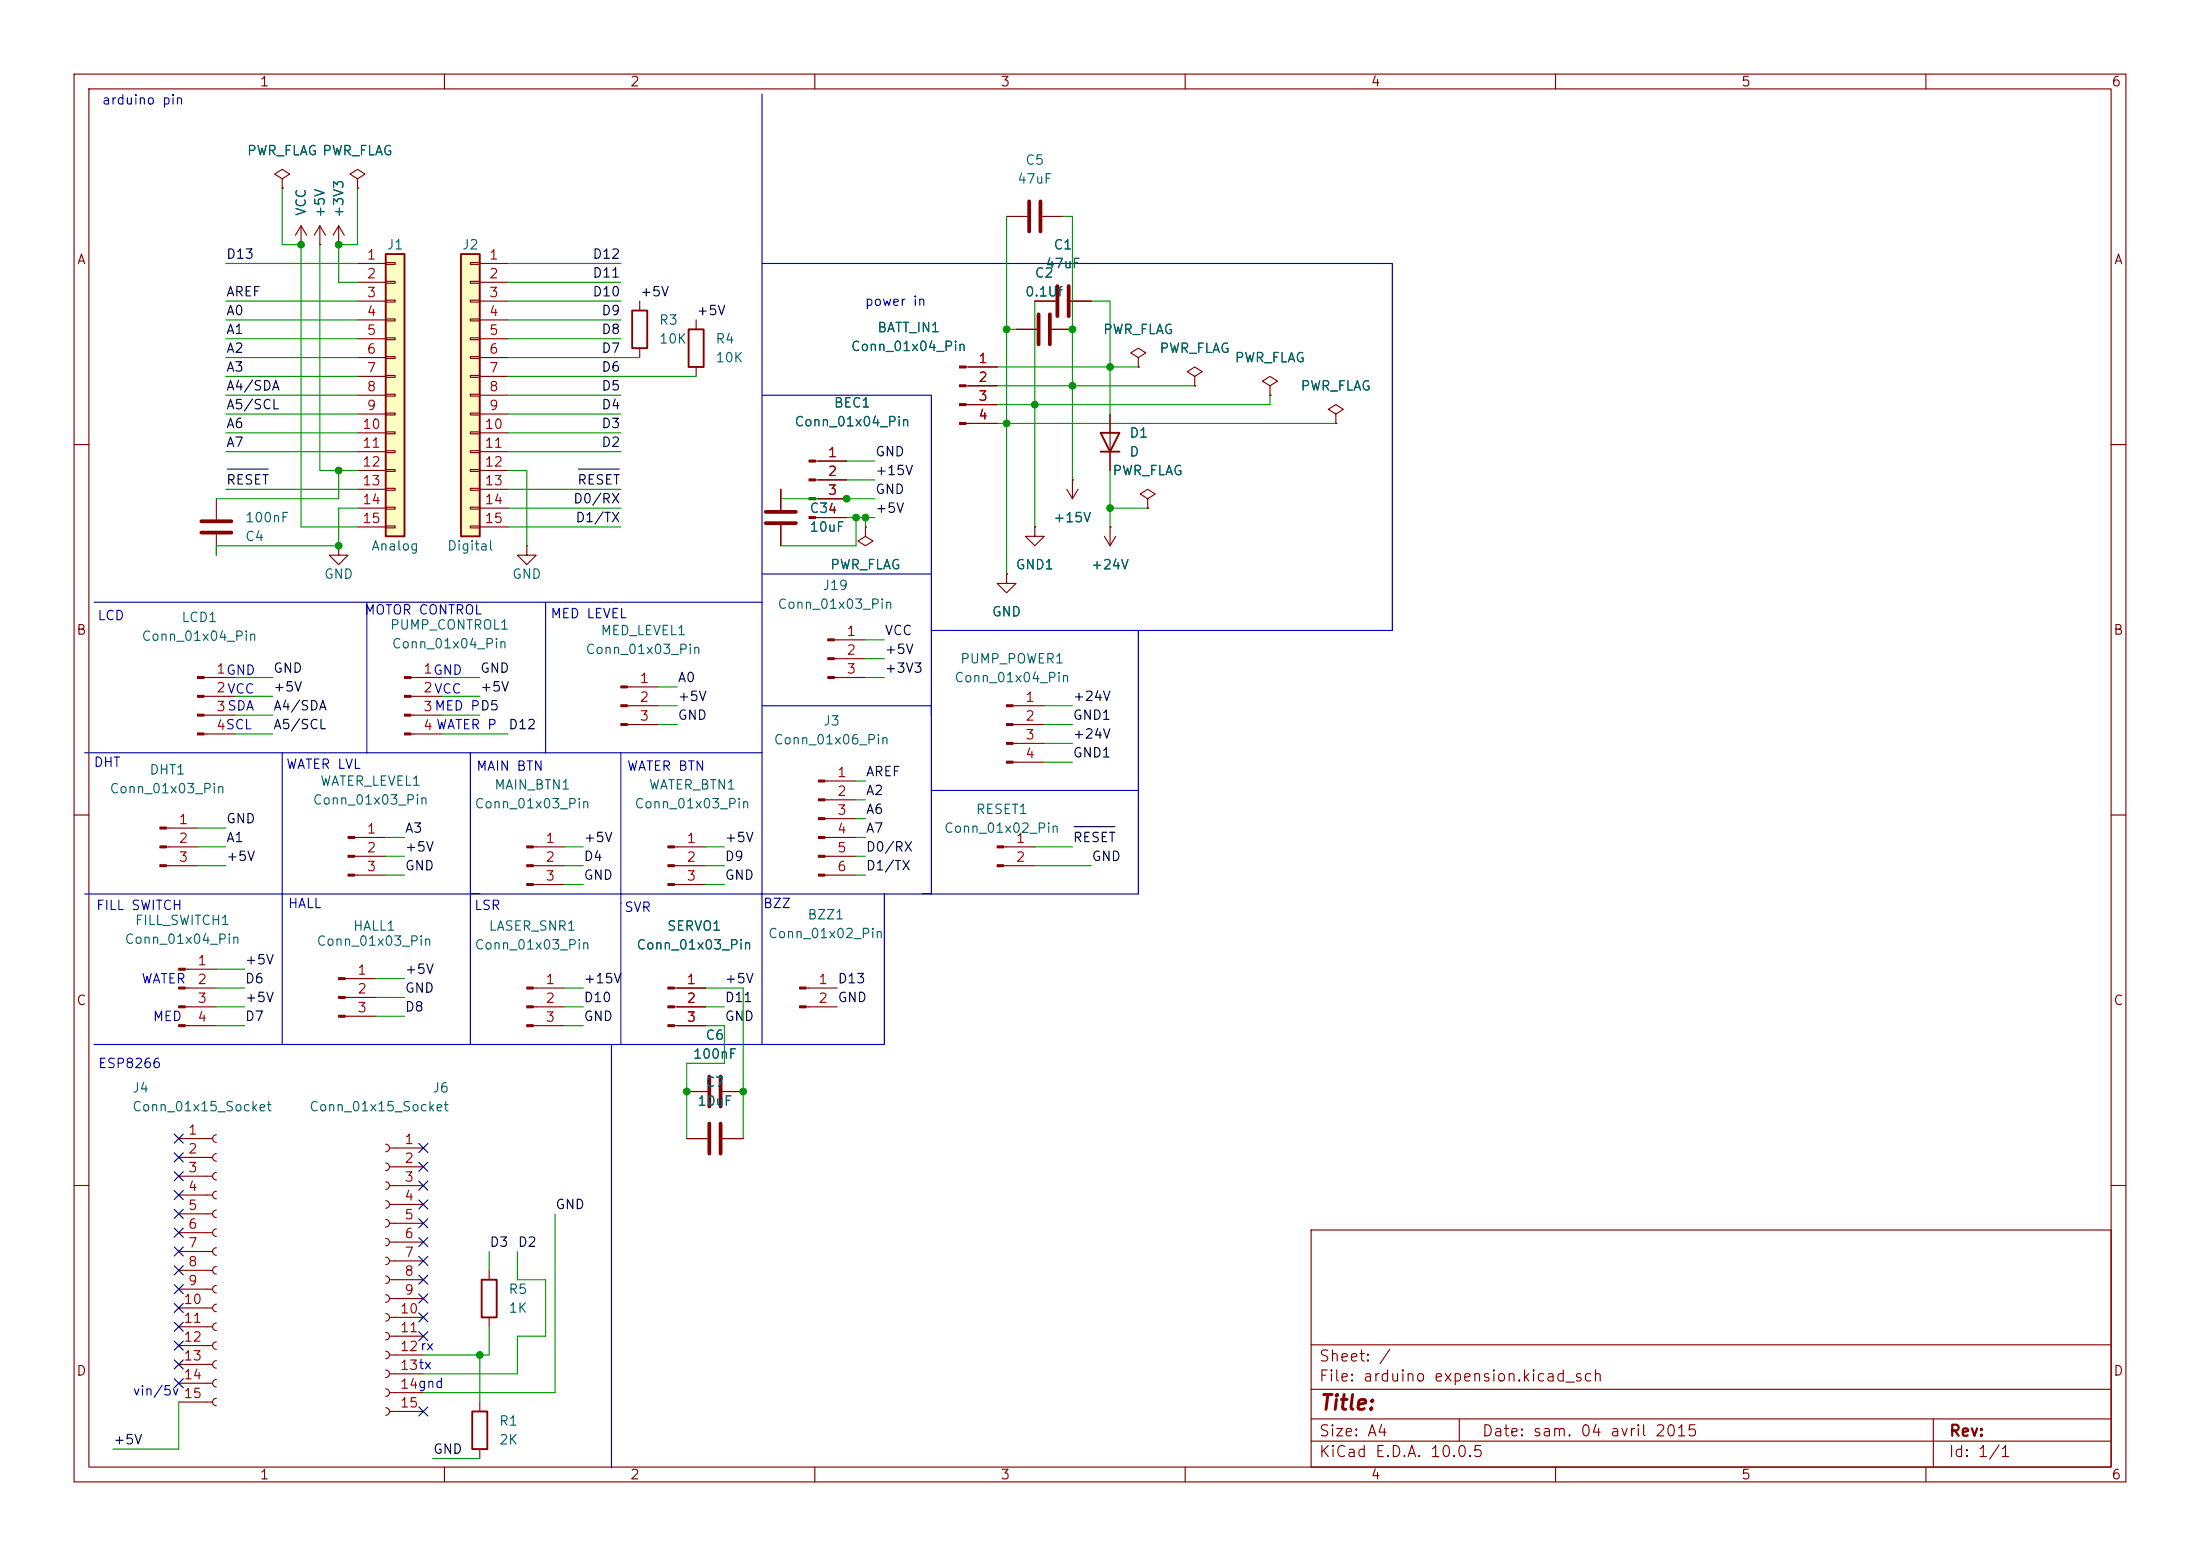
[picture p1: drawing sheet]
<svg xmlns="http://www.w3.org/2000/svg" width="297mm" height="210mm" viewBox="0 0 297 210" stroke-linecap="round" stroke-linejoin="round" font-family="sans-serif">
<g fill="none" stroke="#840000" stroke-width=".15">
<path d="M10 10h277v190h-277zM12 12h273v186h-273zM60 10v2M110 10v2M160 10v2M210 10v2M260 10v2M161.3 50.8l1-.6-1-.7-1 .7 1 .6v1.3M161.3 52.1h.1M171.4 52.1l1.1-.7-1.1-.6-1 .6 1 .7v1.2M171.4 53.3h.1M10 60h2"/>
<path d="M285 60h2M136.8 95.3h4.2M136.8 97.8h4.2M10 110h2M72 114.3h4.2M72 116.8h4.2M72 119.4h4.2M91 114.3h4.2M91 116.8h4.2M91 119.4h4.2M136.8 100.3h4.2M136.8 102.9h4.2"/>
<path d="M285 110h2M10 160h2M177 166h108v32h-108zM285 160h2M60 198v2M110 198v2M160 198v2M177 194.5h108M177 191.5h108M177 187.5h108M177 181.5h108M197 191.5v3"/>
<path d="M210 198v2M260 198v2M261 191.5v6.5"/>
</g>
<g fill="#840000" stroke="#840000" stroke-width=".15">
<path d="M71.1 114.2h.9v.2h-.9z"/>
<path d="M71.1 116.7h.9v.3h-.9z"/>
<path d="M71.1 119.3h.9v.2h-.9z"/>
<path d="M135.9 95.1h.9v.3h-.9z"/>
<path d="M135.9 97.7h.9v.2h-.9z"/>
<path d="M135.9 100.2h.9v.3h-.9z"/>
<path d="M135.9 102.7h.9v.3h-.9z"/>
<path d="M90.2 114.2h.8v.2h-.8z"/>
<path d="M90.2 116.7h.8v.3h-.8z"/>
<path d="M90.2 119.3h.8v.2h-.8z"/>
</g>
<path d="M62.2 34.3h2.6v38.1h-2.6z" fill="#ffffc2"/>
<path d="M62.2 34.3h2.6v38.1h-2.6zM85.3 41.9h2.1v5.1h-2.1zM93 44.5h2v5h-2zM148.6 58.4h2.5l-1.2 2.6zM148.6 61h2.5M63.8 190.5h2v5.1h-2z" fill="none" stroke="#840000" stroke-width=".25"/>
<g fill="none" stroke="#840000" stroke-width=".15">
<path d="M38.1 24.1l1-.6-1-.6-1 .6 1 .6v1.3M38.1 25.4h.1M40.6 33h.1M40.6 30.5l-.7 1.3M40.6 30.5l.8 1.3M40.6 30.5v2.5M43.2 33h.1M43.2 30.5l-.8 1.3M43.2 30.5l.7 1.3M43.2 30.5v2.5M45.7 33h.1M45.7 30.5l-.7 1.3"/>
<path d="M45.7 30.5l.8 1.3M45.7 30.5v2.5M48.3 24.1l1-.6-1-.6-1.1 .6 1.1 .6v1.3M48.3 25.4h.1M63.5 35.4h1.3v.3h-1.3zM63.5 38h1.3v.2h-1.3zM64.8 35.6h3.8M64.8 38.1h3.8M63.5 40.5h1.3v.3h-1.3zM63.5 43.1h1.3v.2h-1.3zM63.5 45.6h1.3v.2h-1.3zM63.5 48.1h1.3v.3h-1.3z"/>
<path d="M63.5 50.7h1.3v.2h-1.3zM63.5 53.2h1.3v.3h-1.3zM63.5 55.8h1.3v.2h-1.3zM63.5 58.3h1.3v.2h-1.3zM64.8 40.6h3.8M64.8 43.2h3.8M64.8 45.7h3.8M64.8 48.3h3.8M64.8 50.8h3.8M64.8 53.3h3.8M64.8 55.9h3.8M64.8 58.4h3.8"/>
<path d="M86.4 40.6v1.3M86.4 47v1.3M94 43.2v1.3M94 49.5v1.3M130.4 49.5h4.2M130.4 52.1h4.2M130.4 54.6h4.2M130.4 57.2h4.2M137.2 44.5h2.8M142 44.5h2.8M149.9 55.9v7.6M153.7 48.3l1-.7-1-.6-1 .6 1 .7v1.2"/>
<path d="M153.7 49.5h.1M180.3 55.9l1.1-.7-1.1-.6-1 .6 1 .7v1.3M180.3 57.2h.1M29.2 67.3v2.8M29.2 72.1v2.8M45.7 73.7v1.2h1.3l-1.3 1.3-1.3-1.3h1.3M45.7 73.7h.1M63.5 60.8h1.3v.3h-1.3zM63.5 63.4h1.3v.2h-1.3zM63.5 65.9h1.3v.3h-1.3zM63.5 68.5h1.3v.2h-1.3zM63.5 71h1.3v.2h-1.3z"/>
<path d="M64.8 61h3.8M64.8 63.5h3.8M64.8 66h3.8M64.8 68.6h3.8M64.8 71.1h3.8M71.1 73.7v1.2h1.3l-1.3 1.3-1.3-1.3h1.3M71.1 73.7h.1M105.4 66v2.8M105.4 70.9v2.8M116.8 71.1v1.3l-1 .6 1 .7 1.1-.7-1.1-.6M116.8 71.1h.1M135.9 77.5v1.2h1.3l-1.3 1.3-1.3-1.3h1.3"/>
<path d="M135.9 77.5h.1M139.7 71.1v1.3h1.3l-1.3 1.3-1.3-1.3h1.3M139.7 71.1h.1M149.1 72.4l.8 1.3M149.9 71.1h.1M149.9 71.1v2.6M150.6 72.4l-.7 1.3M154.9 67.3l1.1-.6-1.1-.7-1 .7 1 .6v1.3M154.9 68.6h.1M27.5 91.4h4.2M27.5 94h4.2M27.5 96.5h4.2"/>
<path d="M27.5 99.1h4.2M55.5 91.4h4.2M55.5 94h4.2M55.5 96.5h4.2M55.5 99.1h4.2M84.7 92.7h4.2M84.7 95.3h4.2M84.7 97.8h4.2M112.6 91.4h4.2M112.6 86.4h4.2M112.6 88.9h4.2M22.5 114.3h4.2"/>
<path d="M22.5 116.8h4.2M22.5 111.8h4.2M47.9 113h4.2M47.9 115.6h4.2M47.9 118.1h4.2M111.4 105.4h4.2M111.4 108h4.2M111.4 110.5h4.2M111.4 113h4.2M111.4 115.6h4.2M111.4 118.1h4.2M135.5 114.3h4.2"/>
<path d="M135.5 116.8h4.2M25 133.4h4.2M25 135.9h4.2M25 138.4h4.2M25 130.8h4.2M46.6 132.1h4.2M46.6 134.6h4.2M46.6 137.2h4.2M72 133.4h4.2M72 135.9h4.2M72 138.4h4.2M91 133.4h4.2"/>
<path d="M91 135.9h4.2M91 138.4h4.2M108.8 133.4h4.2M108.8 135.9h4.2M24.1 153.7h4.6M24.1 156.2h4.6M24.1 158.8h4.6M29.2 153.2a.51 .51 0 0 0-.5 .5 .51 .51 0 0 0 .5 .5M29.2 155.7a.51 .51 0 0 0-.5 .5 .51 .51 0 0 0 .5 .5M29.2 158.2a.51 .51 0 0 0-.5 .6 .51 .51 0 0 0 .5 .5M52.1 154.4a.51 .51 0 0 1 .5 .5 .51 .51 0 0 1-.5 .5M52.1 157a.51 .51 0 0 1 .5 .5 .51 .51 0 0 1-.5 .5"/>
<path d="M52.1 159.5a.51 .51 0 0 1 .5 .5 .51 .51 0 0 1-.5 .5M52.6 154.9h4.5M52.6 157.5h4.5M92.7 147.3h2.8M92.7 153.7h2.8M97.5 147.3h2.8M97.5 153.7h2.8M24.1 161.3h4.6M24.1 163.8h4.6M24.1 166.4h4.6M24.1 168.9h4.6M24.1 171.5h4.6"/>
<path d="M24.1 174h4.6M24.1 176.5h4.6M24.1 179.1h4.6M29.2 160.8a.51 .51 0 0 0-.5 .5 .51 .51 0 0 0 .5 .5M29.2 163.3a.51 .51 0 0 0-.5 .5 .51 .51 0 0 0 .5 .5M29.2 165.9a.51 .51 0 0 0-.5 .5 .51 .51 0 0 0 .5 .5M29.2 168.4a.51 .51 0 0 0-.5 .5 .51 .51 0 0 0 .5 .5M29.2 170.9a.51 .51 0 0 0-.5 .6 .51 .51 0 0 0 .5 .5M29.2 173.5a.51 .51 0 0 0-.5 .5 .51 .51 0 0 0 .5 .5M29.2 176a.51 .51 0 0 0-.5 .5 .51 .51 0 0 0 .5 .5M29.2 178.6a.51 .51 0 0 0-.5 .5 .51 .51 0 0 0 .5 .5M52.1 162.1a.51 .51 0 0 1 .5 .5 .51 .51 0 0 1-.5 .5"/>
<path d="M52.1 164.6a.51 .51 0 0 1 .5 .5 .51 .51 0 0 1-.5 .5M52.1 167.1a.51 .51 0 0 1 .5 .5 .51 .51 0 0 1-.5 .5M52.1 169.7a.51 .51 0 0 1 .5 .5 .51 .51 0 0 1-.5 .5M52.1 172.2a.51 .51 0 0 1 .5 .5 .51 .51 0 0 1-.5 .5M52.1 174.8a.51 .51 0 0 1 .5 .5 .51 .51 0 0 1-.5 .5M52.1 177.3a.51 .51 0 0 1 .5 .5 .51 .51 0 0 1-.5 .5M52.1 179.8a.51 .51 0 0 1 .5 .5 .51 .51 0 0 1-.5 .5M52.6 160h4.5M52.6 162.6h4.5M52.6 165.1h4.5M52.6 167.6h4.5M52.6 170.2h4.5"/>
<path d="M52.6 172.7h4.5M52.6 175.3h4.5M52.6 177.8h4.5M24.1 181.6h4.6M24.1 184.2h4.6M24.1 186.7h4.6M24.1 189.2h4.6M29.2 181.1a.51 .51 0 0 0-.5 .5 .51 .51 0 0 0 .5 .5M29.2 183.6a.51 .51 0 0 0-.5 .6 .51 .51 0 0 0 .5 .5M29.2 186.2a.51 .51 0 0 0-.5 .5 .51 .51 0 0 0 .5 .5M29.2 188.7a.51 .51 0 0 0-.5 .5 .51 .51 0 0 0 .5 .5M52.1 182.4a.51 .51 0 0 1 .5 .5 .51 .51 0 0 1-.5 .5"/>
<path d="M52.1 184.9a.51 .51 0 0 1 .5 .5 .51 .51 0 0 1-.5 .5M52.1 187.5a.51 .51 0 0 1 .5 .5 .51 .51 0 0 1-.5 .5M52.1 190a.51 .51 0 0 1 .5 .5 .51 .51 0 0 1-.5 .5M52.6 180.3h4.5M52.6 182.9h4.5M52.6 185.4h4.5M52.6 188h4.5M52.6 190.5h4.5M64.8 189.2v1.3M64.8 195.6v1.3"/>
</g>
<path d="M140.2 42.4v4.1M141.7 42.4v4.1M27.2 71.9h4M27.2 70.4h4M103.4 69.1h4M103.4 70.6h4M95.8 145.3v4.1M95.8 151.6v4.1M97.3 145.3v4.1M97.3 151.6v4.1" fill="none" stroke="#840000" stroke-width=".51"/>
<g fill="#840000" stroke="#840000" stroke-width=".15">
<path d="M71.1 133.2h.9v.3h-.9z"/>
<path d="M71.1 135.8h.9v.2h-.9z"/>
<path d="M71.1 138.3h.9v.3h-.9z"/>
<path d="M110.5 105.3h.9v.2h-.9z"/>
<path d="M110.5 107.8h.9v.3h-.9z"/>
<path d="M110.5 110.4h.9v.2h-.9z"/>
<path d="M110.5 112.9h.9v.3h-.9z"/>
<path d="M110.5 115.4h.9v.3h-.9z"/>
<path d="M110.5 118h.9v.2h-.9z"/>
<path d="M90.2 133.2h.8v.3h-.8z"/>
<path d="M90.2 135.8h.8v.2h-.8z"/>
<path d="M90.2 138.3h.8v.3h-.8z"/>
<path d="M107.9 133.2h.9v.3h-.9z"/>
<path d="M107.9 135.8h.9v.2h-.9z"/>
<path d="M134.6 114.2h.9v.2h-.9z"/>
<path d="M134.6 116.7h.9v.3h-.9z"/>
<path d="M24.1 130.7h.9v.2h-.9z"/>
<path d="M24.1 133.2h.9v.3h-.9z"/>
<path d="M24.1 135.8h.9v.2h-.9z"/>
<path d="M24.1 138.3h.9v.3h-.9z"/>
<path d="M45.7 132h.9v.2h-.9z"/>
<path d="M45.7 134.5h.9v.2h-.9z"/>
<path d="M45.7 137h.9v.3h-.9z"/>
<path d="M21.6 111.6h.9v.3h-.9z"/>
<path d="M21.6 114.2h.9v.2h-.9z"/>
<path d="M21.6 116.7h.9v.3h-.9z"/>
<path d="M47 112.9h.9v.3h-.9z"/>
<path d="M47 115.4h.9v.3h-.9z"/>
<path d="M47 118h.9v.2h-.9z"/>
<path d="M54.6 91.3h.9v.3h-.9z"/>
<path d="M54.6 93.9h.9v.2h-.9z"/>
<path d="M54.6 96.4h.9v.2h-.9z"/>
<path d="M54.6 98.9h.9v.3h-.9z"/>
<path d="M111.8 86.2h.8v.3h-.8z"/>
<path d="M111.8 88.8h.8v.2h-.8z"/>
<path d="M111.8 91.3h.8v.3h-.8z"/>
<path d="M129.5 49.4h.9v.3h-.9z"/>
<path d="M129.5 51.9h.9v.3h-.9z"/>
<path d="M129.5 54.5h.9v.2h-.9z"/>
<path d="M129.5 57h.9v.3h-.9z"/>
<path d="M26.7 91.3h.8v.3h-.8z"/>
<path d="M26.7 93.9h.8v.2h-.8z"/>
<path d="M26.7 96.4h.8v.2h-.8z"/>
<path d="M26.7 98.9h.8v.3h-.8z"/>
<path d="M83.8 92.6h.9v.2h-.9z"/>
<path d="M83.8 95.1h.9v.3h-.9z"/>
<path d="M83.8 97.7h.9v.2h-.9z"/>
</g>
<path d="M52.1 34.3h2.5v38.1h-2.5z" fill="#ffffc2"/>
<path d="M52.1 34.3h2.5v38.1h-2.5zM65 172.7h2.1v5.1h-2.1z" fill="none" stroke="#840000" stroke-width=".25"/>
<g fill="none" stroke="#840000" stroke-width=".15">
<path d="M38.1 25.4h.1M40.6 33h.1M43.2 33h.1M45.7 33h.1M48.3 25.4h.1M48.3 35.6h3.8M48.3 38.1h3.8M52.1 35.4h1.2v.3h-1.2zM52.1 38h1.2v.2h-1.2zM135.9 29.2h2.8M140.7 29.2h2.8M48.3 40.6h3.8"/>
<path d="M48.3 43.2h3.8M48.3 45.7h3.8M48.3 48.3h3.8M48.3 50.8h3.8M48.3 53.3h3.8M48.3 55.9h3.8M48.3 58.4h3.8M52.1 40.5h1.2v.3h-1.2zM52.1 43.1h1.2v.2h-1.2zM52.1 45.6h1.2v.2h-1.2zM52.1 48.1h1.2v.3h-1.2zM52.1 50.7h1.2v.2h-1.2z"/>
<path d="M52.1 53.2h1.2v.3h-1.2zM52.1 55.8h1.2v.2h-1.2zM52.1 58.3h1.2v.2h-1.2zM130.8 49.5h3.8M130.8 52.1h3.8M130.8 54.6h3.8M130.8 57.2h3.8M137.2 44.5h2.8M139.7 40.6h2.8M142 44.5h2.8M144.5 40.6h2.8M149.9 55.9v2.5"/>
<path d="M153.7 49.5h.1M161.3 52.1h.1M171.4 53.3h.1M180.3 57.2h.1M48.3 61h3.8M48.3 63.5h3.8M48.3 66h3.8M48.3 68.6h3.8M48.3 71.1h3.8M52.1 60.8h1.2v.3h-1.2zM52.1 63.4h1.2v.2h-1.2zM52.1 65.9h1.2v.3h-1.2z"/>
<path d="M52.1 68.5h1.2v.2h-1.2zM52.1 71h1.2v.2h-1.2zM105.4 66v2.8M105.4 70.9v2.8M110.1 62.2h4.2M110.1 64.8h4.2M110.1 67.3h4.2M110.1 69.9h4.2M116.8 71.1h.1M135.9 77.5h.1M139.7 71.1h.1M144 66l.8 1.3"/>
<path d="M144.8 64.8h.1M144.8 64.8v2.5M145.5 66l-.7 1.3M149.9 71.1h.1M149.9 61v2.5M154.9 68.6h.1M91.4 133.4h3.8M91.4 135.9h3.8M91.4 138.4h3.8M92.7 147.3h2.8M92.7 153.7h2.8M97.5 147.3h2.8"/>
<path d="M97.5 153.7h2.8M66 171.5v1.2M66 177.8v1.3"/>
</g>
<g fill="#840000" stroke="#840000" stroke-width=".15">
<path d="M109.2 62.1h.9v.3h-.9z"/>
<path d="M109.2 64.6h.9v.3h-.9z"/>
<path d="M109.2 67.2h.9v.2h-.9z"/>
<path d="M109.2 69.7h.9v.3h-.9z"/>
</g>
<path d="M138.9 27.2v4M140.5 27.2v4M142.7 38.6v4.1M144.3 38.6v4.1" fill="none" stroke="#840000" stroke-width=".51"/>
<path d="M30.7 63.3h5.5M78.1 63.3h5.5M145 111.6h5.5" fill="none" stroke="#0f0f0f" stroke-width=".15"/>
<g fill="none" stroke="#0000c2" stroke-width=".15">
<path d="M102.9 12.7v128.3M102.9 35.6h85.1v49.5h-62.3M102.9 53.3h22.8v67.4M102.9 77.5h22.8M12.7 81.3h90.2M49.5 81.3v20.3M73.7 81.3v20.3M102.9 95.3h22.8M153.7 85.1v35.6h-142.3M11.4 101.6h91.5M38.1 101.6v39.4M63.5 101.6v39.4"/>
<path d="M83.8 101.6v39.4M125.7 106.7h28M119.4 120.7v20.3h-106.7M82.5 141v57.1"/>
</g>
<g fill="none" stroke="#009600" stroke-width=".15">
<path d="M30.5 35.6h17.8M38.1 25.4v7.6h2.5v38.1h7.7M43.2 33v30.5h5.1M48.3 25.4v7.6h-2.6v5.1h2.6M68.6 38.1h15.2M68.6 35.6h15.2M135.9 29.2v48.3M143.5 29.2h1.3v35.6M30.5 40.6h17.8M30.5 45.7h17.8M30.5 48.3h17.8M30.5 43.2h17.8"/>
<path d="M30.5 53.3h17.8M30.5 50.8h17.8M30.5 55.9h17.8M30.5 58.4h17.8M68.6 40.6h15.2M68.6 45.7h15.2M68.6 48.3h17.8M68.6 43.2h15.2M68.6 53.3h15.2M68.6 50.8h25.4M68.6 55.9h15.2M68.6 58.4h15.2"/>
<path d="M134.6 52.1h26.7M134.6 49.5h19.1M134.6 57.2h45.7M135.9 44.5h1.3M139.7 40.6v30.5M147.3 40.6h2.6v15.3M171.4 53.3v1.3h-36.8M30.5 66h17.8M30.5 61h17.8M45.7 63.5v3.8h-16.5M48.3 68.6h-2.6v5.1h-16.5v1.2M68.6 68.6h15.2"/>
<path d="M68.6 66h15.2M68.6 71.1h15.2M68.6 63.5h2.5v10.2M68.6 61h15.2M105.4 66v1.3h12.7M114.3 69.9h3.8M114.3 64.8h3.8M114.3 62.2h3.8M115.6 69.9v3.8h-10.2M116.8 69.9v1.2M149.9 63.5v7.6M149.9 68.6h5"/>
<path d="M31.7 96.5h5.1M31.7 99.1h5.1M31.7 94h5.1M31.7 91.4h5.1M59.7 96.5h5.1M59.7 99.1h8.9M59.7 94h5.1M59.7 91.4h5.1M88.9 97.8h2.5M88.9 95.3h2.5M88.9 92.7h2.5M116.8 91.4h2.6"/>
<path d="M116.8 86.4h2.6M116.8 88.9h2.6M141 97.8h3.8M141 95.3h3.8M26.7 111.8h3.8M26.7 116.8h3.8M26.7 114.3h3.8M52.1 115.6h2.5M52.1 113h2.5M52.1 118.1h2.5M76.2 116.8h2.5M76.2 114.3h2.5"/>
<path d="M76.2 119.4h2.5M95.2 116.8h2.6M95.2 114.3h2.6M95.2 119.4h2.6M115.6 115.6h1.2M115.6 113h1.2M115.6 108h1.2M115.6 105.4h1.2M115.6 110.5h1.2M115.6 118.1h1.2M139.7 116.8h7.6M139.7 114.3h5.1"/>
<path d="M141 102.9h3.8M141 100.3h3.8M29.2 135.9h3.8M29.2 138.4h3.8M29.2 133.4h3.8M29.2 130.8h3.8M50.8 132.1h3.8M50.8 134.6h3.8M50.8 137.2h3.8M76.2 135.9h2.5M76.2 138.4h2.5M76.2 133.4h2.5"/>
<path d="M95.2 135.9h2.6M95.2 138.4h2.6v5.1h-5.1v10.2M95.2 133.4h5.1v20.3M66 168.9v2.6M66 179.1v3.8h-8.9M69.8 168.9v3.8h3.9v7.6h-3.9v5.1h-12.7M74.9 163.8v24.2h-17.8M24.1 189.2v6.4h-8.9M58.4 196.9h6.4M64.8 182.9v6.3"/>
</g>
<g fill="none" stroke="#000084" stroke-width=".15">
<path d="M23.5 155.6l1.2 1.2M23.5 158.1l1.2 1.3M23.5 153.1l1.2 1.2M24.7 155.6l-1.2 1.2M24.7 158.1l-1.2 1.3M24.7 153.1l-1.2 1.2M56.5 156.9l1.3 1.2M56.5 154.3l1.3 1.2M56.5 159.4l1.3 1.2M57.8 156.9l-1.3 1.2M57.8 154.3l-1.3 1.2M57.8 159.4l-1.3 1.2"/>
<path d="M23.5 165.8l1.2 1.2M23.5 160.7l1.2 1.2M23.5 175.9l1.2 1.2M23.5 173.4l1.2 1.2M23.5 168.3l1.2 1.2M23.5 170.8l1.2 1.3M23.5 163.2l1.2 1.2M23.5 178.5l1.2 1.2M24.7 165.8l-1.2 1.2M24.7 160.7l-1.2 1.2M24.7 175.9l-1.2 1.2M24.7 173.4l-1.2 1.2"/>
<path d="M24.7 168.3l-1.2 1.2M24.7 170.8l-1.2 1.3M24.7 163.2l-1.2 1.2M24.7 178.5l-1.2 1.2M56.5 169.6l1.3 1.2M56.5 177.2l1.3 1.2M56.5 174.7l1.3 1.2M56.5 167l1.3 1.2M56.5 172.1l1.3 1.2M56.5 162l1.3 1.2M56.5 164.5l1.3 1.2M56.5 179.7l1.3 1.2"/>
<path d="M57.8 169.6l-1.3 1.2M57.8 177.2l-1.3 1.2M57.8 174.7l-1.3 1.2M57.8 167l-1.3 1.2M57.8 172.1l-1.3 1.2M57.8 162l-1.3 1.2M57.8 164.5l-1.3 1.2M57.8 179.7l-1.3 1.2M23.5 183.5l1.2 1.3M23.5 181l1.2 1.2M23.5 186.1l1.2 1.2M24.7 183.5l-1.2 1.3"/>
<path d="M24.7 181l-1.2 1.2M24.7 186.1l-1.2 1.2M56.5 189.9l1.3 1.2M57.8 189.9l-1.3 1.2"/>
</g>
<g fill="#009600" stroke="#009600" stroke-width=".14">
<circle cx="100.3" cy="147.3" r=".46"/>
<circle cx="92.7" cy="147.3" r=".46"/>
<circle cx="64.8" cy="182.9" r=".46"/>
<circle cx="40.6" cy="33" r=".46"/>
<circle cx="45.7" cy="33" r=".46"/>
<circle cx="135.9" cy="44.5" r=".46"/>
<circle cx="144.8" cy="44.5" r=".46"/>
<circle cx="115.6" cy="69.9" r=".46"/>
<circle cx="114.3" cy="67.3" r=".46"/>
<circle cx="45.7" cy="73.7" r=".46"/>
<circle cx="45.7" cy="63.5" r=".46"/>
<circle cx="144.8" cy="52.1" r=".46"/>
<circle cx="149.9" cy="49.5" r=".46"/>
<circle cx="139.7" cy="54.6" r=".46"/>
<circle cx="135.9" cy="57.2" r=".46"/>
<circle cx="149.9" cy="68.6" r=".46"/>
<circle cx="116.8" cy="69.9" r=".46"/>
</g>
<text font-size="2" fill="#840000" x="178" y="190.8">Title:</text>
<g font-size="1.5" fill="#840000">
<text x="178" y="184.1">Sheet: /</text>
<text x="178" y="186.8">File: arduino expension.kicad_sch</text>
<text x="178" y="197">KiCad E.D.A. 10.0.5</text>
<text x="178" y="194.2">Size: A4</text>
<text x="200" y="194.2">Date: sam. 04 avril 2015</text>
<text x="263" y="197">Id: 1/1</text>
<text x="263" y="194.2">Rev:</text>
</g>
<g font-size="1.3" fill="#840000">
<text x="35" y="12">1</text>
<text x="85" y="12">2</text>
<text x="135" y="12">3</text>
<text x="185" y="12">4</text>
<text x="235" y="12">5</text>
<text x="285" y="12">6</text>
<text x="10.3" y="36">A</text>
<text x="285.3" y="36">A</text>
<text x="10.2" y="86">B</text>
<text x="285.2" y="86">B</text>
<text x="10.2" y="136">C</text>
<text x="285.2" y="136">C</text>
<text x="10.2" y="186">D</text>
<text x="285.2" y="186">D</text>
<text x="35" y="200">1</text>
<text x="85" y="200">2</text>
<text x="135" y="200">3</text>
<text x="185" y="200">4</text>
<text x="235" y="200">5</text>
<text x="285" y="200">6</text>
</g>
<g font-size="1.3" fill="#0000c2">
<text x="13.7" y="14.4">arduino pin</text>
<text x="116.7" y="41.6">power in</text>
<text x="49.1" y="83.3">MOTOR CONTROL</text>
<text x="74.2" y="83.8">MED LEVEL</text>
<text x="13.1" y="84">LCD</text>
<text x="12.6" y="103.8">DHT</text>
<text x="38.5" y="104.1">WATER LVL</text>
<text x="64.2" y="104.3">MAIN BTN</text>
<text x="84.6" y="104.3">WATER BTN</text>
<text x="12.9" y="123.1">FILL SWITCH</text>
<text x="38.8" y="122.9">HALL</text>
<text x="63.9" y="123.1">LSR</text>
<text x="84.2" y="123.4">SVR</text>
<text x="102.9" y="122.9">BZZ</text>
<text x="19" y="133">WATER</text>
<text x="20.5" y="138.1">MED</text>
<text x="13.2" y="144.5">ESP8266</text>
<text x="17.8" y="188.7">vin/5v</text>
</g>
<g font-size="1.3" fill="#006464">
<text x="33.3" y="21.3">PWR_FLAG PWR_FLAG</text>
<text x="138.3" y="22.6">C5</text>
<text x="41.6" y="29.2" transform="rotate(-90 41.6 29.2)">VCC</text>
<text x="44.1" y="29.5" transform="rotate(-90 44.1 29.5)">+5V</text>
<text x="46.7" y="29.5" transform="rotate(-90 46.7 29.5)">+3V3</text>
<text x="137.2" y="25.1">47uF</text>
<text x="52.1" y="34">J1</text>
<text x="62.3" y="34">J2</text>
<text x="142.1" y="34">C1</text>
<text x="138.3" y="40.3">0.1Uf</text>
<text x="139.6" y="37.8">C2</text>
<text x="141.1" y="36.5">47uF</text>
<text x="88.9" y="44.1">R3</text>
<text x="88.9" y="46.7">10K</text>
<text x="96.5" y="46.7">R4</text>
<text x="114.8" y="47.7">Conn_01x04_Pin</text>
<text x="118.4" y="45.2">BATT_IN1</text>
<text x="148.8" y="45.4">PWR_FLAG</text>
<text x="156.4" y="48">PWR_FLAG</text>
<text x="96.5" y="49.2">10K</text>
<text x="166.6" y="49.2">PWR_FLAG</text>
<text x="175.5" y="53">PWR_FLAG</text>
<text x="107.2" y="57.9">Conn_01x04_Pin</text>
<text x="112.5" y="55.3">BEC1</text>
<text x="152.4" y="59.4">D1</text>
<text x="150.1" y="64.5">PWR_FLAG</text>
<text x="152.4" y="61.9">D</text>
<text x="33" y="70.8">100nF</text>
<text x="109.2" y="69.5">C34</text>
<text x="142.1" y="70.8">+15V</text>
<text x="33" y="73.4">C4</text>
<text x="50" y="74.6">Analog</text>
<text x="60.3" y="74.6">Digital</text>
<text x="109.2" y="72.1">10uF</text>
<text x="112" y="77.2">PWR_FLAG</text>
<text x="137" y="77.2">GND1</text>
<text x="147.2" y="77.2">+24V</text>
<text x="43.7" y="78.4">GND</text>
<text x="69.1" y="78.4">GND</text>
<text x="104.9" y="82.5">Conn_01x03_Pin</text>
<text x="111" y="80">J19</text>
<text x="133.8" y="83.5">GND</text>
<text x="19" y="86.8">Conn_01x04_Pin</text>
<text x="24.4" y="84.3">LCD1</text>
<text x="52.6" y="85.3">PUMP_CONTROL1</text>
<text x="52.8" y="87.8">Conn_01x04_Pin</text>
<text x="79" y="88.6">Conn_01x03_Pin</text>
<text x="81" y="86.1">MED_LEVEL1</text>
<text x="129.5" y="89.9">PUMP_POWER1</text>
<text x="128.8" y="92.4">Conn_01x04_Pin</text>
<text x="104.4" y="100.8">Conn_01x06_Pin</text>
<text x="111.1" y="98.2">J3</text>
<text x="14.7" y="107.4">Conn_01x03_Pin</text>
<text x="20.1" y="104.8">DHT1</text>
<text x="43.1" y="106.4">WATER_LEVEL1</text>
<text x="66.6" y="106.9">MAIN_BTN1</text>
<text x="87.5" y="106.9">WATER_BTN1</text>
<text x="42.1" y="108.9">Conn_01x03_Pin</text>
<text x="64" y="109.4">Conn_01x03_Pin</text>
<text x="85.6" y="109.4">Conn_01x03_Pin</text>
<text x="127.4" y="112.7">Conn_01x02_Pin</text>
<text x="131.7" y="110.2">RESET1</text>
<text x="18.1" y="125.2">FILL_SWITCH1</text>
<text x="47.6" y="125.9">HALL1</text>
<text x="65.9" y="125.9">LASER_SNR1</text>
<text x="90" y="125.9">SERVO1</text>
<text x="108.9" y="124.4">BZZ1</text>
<text x="16.7" y="127.7">Conn_01x04_Pin</text>
<text x="42.6" y="128">Conn_01x03_Pin</text>
<text x="64" y="128.5">Conn_01x03_Pin</text>
<text x="85.8" y="128.5">Conn_01x03_Pin</text>
<text x="103.6" y="126.9">Conn_01x02_Pin</text>
<text x="93.5" y="143.2">100nF</text>
<text x="95.2" y="140.7">C6</text>
<text x="17.8" y="147.8">J4</text>
<text x="58.3" y="147.8">J6</text>
<text x="94.1" y="149.6">10uF</text>
<text x="95.2" y="147">C7</text>
<text x="17.8" y="150.3">Conn_01x15_Socket</text>
<text x="41.7" y="150.3">Conn_01x15_Socket</text>
<text x="68.6" y="175">R5</text>
<text x="68.6" y="177.5">1K</text>
<text x="67.3" y="192.7">R1</text>
<text x="67.3" y="195.3">2K</text>
</g>
<g font-size="1.3" fill="#0f0f0f">
<text x="30.5" y="35.2">D13</text>
<text x="79.9" y="35.2">D12</text>
<text x="30.5" y="40.3">AREF</text>
<text x="79.9" y="40.3">D10</text>
<text x="79.9" y="37.8">D11</text>
<text x="86.3" y="40.3">+5V</text>
<text x="30.5" y="47.9">A2</text>
<text x="30.5" y="45.4">A1</text>
<text x="30.5" y="42.9">A0</text>
<text x="81.1" y="45.4">D8</text>
<text x="81.1" y="42.9">D9</text>
<text x="81.1" y="47.9">D7</text>
<text x="94" y="42.9">+5V</text>
<text x="30.5" y="50.5">A3</text>
<text x="30.5" y="53">A4/SDA</text>
<text x="81.1" y="50.5">D6</text>
<text x="81.1" y="53">D5</text>
<text x="30.5" y="55.6">A5/SCL</text>
<text x="30.5" y="58.1">A6</text>
<text x="81.1" y="58.1">D3</text>
<text x="81.1" y="55.6">D4</text>
<text x="30.5" y="65.7">RESET</text>
<text x="30.5" y="60.6">A7</text>
<text x="77.8" y="65.7">RESET</text>
<text x="81.1" y="60.6">D2</text>
<text x="118.1" y="61.9">GND</text>
<text x="118.1" y="64.5">+15V</text>
<text x="77.3" y="68.3">D0/RX</text>
<text x="77.6" y="70.8">D1/TX</text>
<text x="118.1" y="69.5">+5V</text>
<text x="118.1" y="67">GND</text>
<text x="119.4" y="86">VCC</text>
<text x="119.4" y="88.6">+5V</text>
<text x="36.8" y="91.1">GND</text>
<text x="36.8" y="93.7">+5V</text>
<text x="64.7" y="93.7">+5V</text>
<text x="64.7" y="91.1">GND</text>
<text x="91.4" y="94.9">+5V</text>
<text x="91.4" y="92.4">A0</text>
<text x="119.4" y="91.1">+3V3</text>
<text x="144.8" y="94.9">+24V</text>
<text x="36.8" y="96.2">A4/SDA</text>
<text x="36.8" y="98.7">A5/SCL</text>
<text x="68.6" y="98.7">D12</text>
<text x="91.4" y="97.5">GND</text>
<text x="144.8" y="97.5">GND1</text>
<text x="144.8" y="100">+24V</text>
<text x="116.8" y="105.1">AREF</text>
<text x="116.8" y="107.6">A2</text>
<text x="144.8" y="102.6">GND1</text>
<text x="30.5" y="111.4">GND</text>
<text x="30.5" y="114">A1</text>
<text x="54.6" y="112.7">A3</text>
<text x="78.7" y="114">+5V</text>
<text x="97.8" y="114">+5V</text>
<text x="116.8" y="112.7">A7</text>
<text x="116.8" y="110.2">A6</text>
<text x="144.8" y="114">RESET</text>
<text x="30.5" y="116.5">+5V</text>
<text x="54.6" y="115.3">+5V</text>
<text x="54.6" y="117.8">GND</text>
<text x="78.7" y="116.5">D4</text>
<text x="78.7" y="119.1">GND</text>
<text x="97.8" y="116.5">D9</text>
<text x="97.8" y="119.1">GND</text>
<text x="116.8" y="115.3">D0/RX</text>
<text x="116.8" y="117.8">D1/TX</text>
<text x="147.3" y="116.5">GND</text>
<text x="33" y="130.5">+5V</text>
<text x="54.6" y="131.8">+5V</text>
<text x="33" y="135.6">+5V</text>
<text x="33" y="133">D6</text>
<text x="54.6" y="134.3">GND</text>
<text x="54.6" y="136.8">D8</text>
<text x="78.7" y="133">+15V</text>
<text x="78.7" y="135.6">D10</text>
<text x="97.8" y="133">+5V</text>
<text x="97.8" y="135.6">D11</text>
<text x="113" y="133">D13</text>
<text x="113" y="135.6">GND</text>
<text x="33" y="138.1">D7</text>
<text x="78.7" y="138.1">GND</text>
<text x="97.8" y="138.1">GND</text>
<text x="74.9" y="163.5">GND</text>
<text x="66" y="168.6">D3</text>
<text x="69.8" y="168.6">D2</text>
<text x="15.2" y="195.3">+5V</text>
<text x="58.4" y="196.5">GND</text>
</g>
<g font-size="1.3" fill="#a90000">
<text x="49.4" y="35.3">1</text>
<text x="65.9" y="35.3">1</text>
<text x="49.4" y="37.9">2</text>
<text x="49.4" y="40.4">3</text>
<text x="65.9" y="37.9">2</text>
<text x="65.9" y="40.4">3</text>
<text x="49.4" y="43">4</text>
<text x="49.4" y="45.5">5</text>
<text x="65.9" y="43">4</text>
<text x="65.9" y="45.5">5</text>
<text x="49.4" y="48">6</text>
<text x="49.4" y="50.6">7</text>
<text x="49.4" y="53.1">8</text>
<text x="65.9" y="48">6</text>
<text x="65.9" y="50.6">7</text>
<text x="65.9" y="53.1">8</text>
<text x="132" y="49.3">1</text>
<text x="132" y="51.9">2</text>
<text x="48.8" y="58.2">10</text>
<text x="49.4" y="55.7">9</text>
<text x="65.3" y="58.2">10</text>
<text x="65.9" y="55.7">9</text>
<text x="132" y="54.4">3</text>
<text x="132" y="56.9">4</text>
<text x="48.8" y="60.7">11</text>
<text x="48.8" y="63.3">12</text>
<text x="48.8" y="65.8">13</text>
<text x="65.3" y="60.7">11</text>
<text x="65.3" y="63.3">12</text>
<text x="65.3" y="65.8">13</text>
<text x="111.7" y="62">1</text>
<text x="111.7" y="64.6">2</text>
<text x="48.8" y="68.4">14</text>
<text x="48.8" y="70.9">15</text>
<text x="65.3" y="68.4">14</text>
<text x="65.3" y="70.9">15</text>
<text x="111.7" y="67.1">3</text>
<text x="114.2" y="86.1">1</text>
<text x="114.2" y="88.7">2</text>
<text x="29.1" y="91.2">1GND</text>
<text x="29.1" y="93.8">2VCC</text>
<text x="57.1" y="91.2">1GND</text>
<text x="57.1" y="93.8">2VCC</text>
<text x="86.3" y="92.5">1</text>
<text x="86.3" y="95">2</text>
<text x="114.2" y="91.2">3</text>
<text x="138.3" y="95">1</text>
<text x="29.1" y="96.3">3SDA</text>
<text x="29.1" y="98.8">4SCL</text>
<text x="57.1" y="96.3">3MED PD5</text>
<text x="57.1" y="98.8">4 WATER P</text>
<text x="86.3" y="97.6">3</text>
<text x="138.3" y="97.6">2</text>
<text x="138.3" y="100.1">3</text>
<text x="112.9" y="105.2">1</text>
<text x="112.9" y="107.7">2</text>
<text x="138.3" y="102.7">4</text>
<text x="24" y="111.5">1</text>
<text x="49.4" y="112.8">1</text>
<text x="112.9" y="110.3">3</text>
<text x="112.9" y="112.8">4</text>
<text x="24" y="114.1">2</text>
<text x="24" y="116.6">3</text>
<text x="49.4" y="115.4">2</text>
<text x="49.4" y="117.9">3</text>
<text x="73.6" y="114.1">1</text>
<text x="73.6" y="116.6">2</text>
<text x="73.6" y="119.2">3</text>
<text x="92.6" y="114.1">1</text>
<text x="92.6" y="116.6">2</text>
<text x="92.6" y="119.2">3</text>
<text x="112.9" y="115.4">5</text>
<text x="112.9" y="117.9">6</text>
<text x="137.1" y="114.1">1</text>
<text x="137.1" y="116.6">2</text>
<text x="26.6" y="130.6">1</text>
<text x="48.2" y="131.9">1</text>
<text x="26.6" y="133.1">2</text>
<text x="26.6" y="135.7">3</text>
<text x="48.2" y="134.4">2</text>
<text x="48.2" y="136.9">3</text>
<text x="73.6" y="133.1">1</text>
<text x="73.6" y="135.7">2</text>
<text x="92.6" y="133.1">1</text>
<text x="92.6" y="135.7">2</text>
<text x="110.4" y="133.1">1</text>
<text x="110.4" y="135.7">2</text>
<text x="26.6" y="138.2">4</text>
<text x="73.6" y="138.2">3</text>
<text x="92.6" y="138.2">3</text>
<text x="25.3" y="153.5">1</text>
<text x="25.3" y="156">2</text>
<text x="54.5" y="154.7">1</text>
<text x="25.3" y="158.5">3</text>
<text x="25.3" y="161.1">4</text>
<text x="54.5" y="157.3">2</text>
<text x="54.5" y="159.8">3</text>
<text x="25.3" y="163.6">5</text>
<text x="25.3" y="166.2">6</text>
<text x="54.5" y="162.3">4</text>
<text x="54.5" y="164.9">5</text>
<text x="54.5" y="167.4">6</text>
<text x="25.3" y="168.7">7</text>
<text x="25.3" y="171.2">8</text>
<text x="25.3" y="173.8">9</text>
<text x="54.5" y="170">7</text>
<text x="54.5" y="172.5">8</text>
<text x="24.7" y="176.3">10</text>
<text x="24.7" y="178.9">11</text>
<text x="53.9" y="177.6">10</text>
<text x="54.5" y="175">9</text>
<text x="24.7" y="181.4">12</text>
<text x="24.7" y="183.9">13</text>
<text x="53.9" y="180.1">11</text>
<text x="53.9" y="182.7">12rx</text>
<text x="53.9" y="185.2">13tx</text>
<text x="24.7" y="186.5">14</text>
<text x="24.7" y="189">15</text>
<text x="53.9" y="187.7">14gnd</text>
<text x="53.9" y="190.3">15</text>
</g>
</svg>
